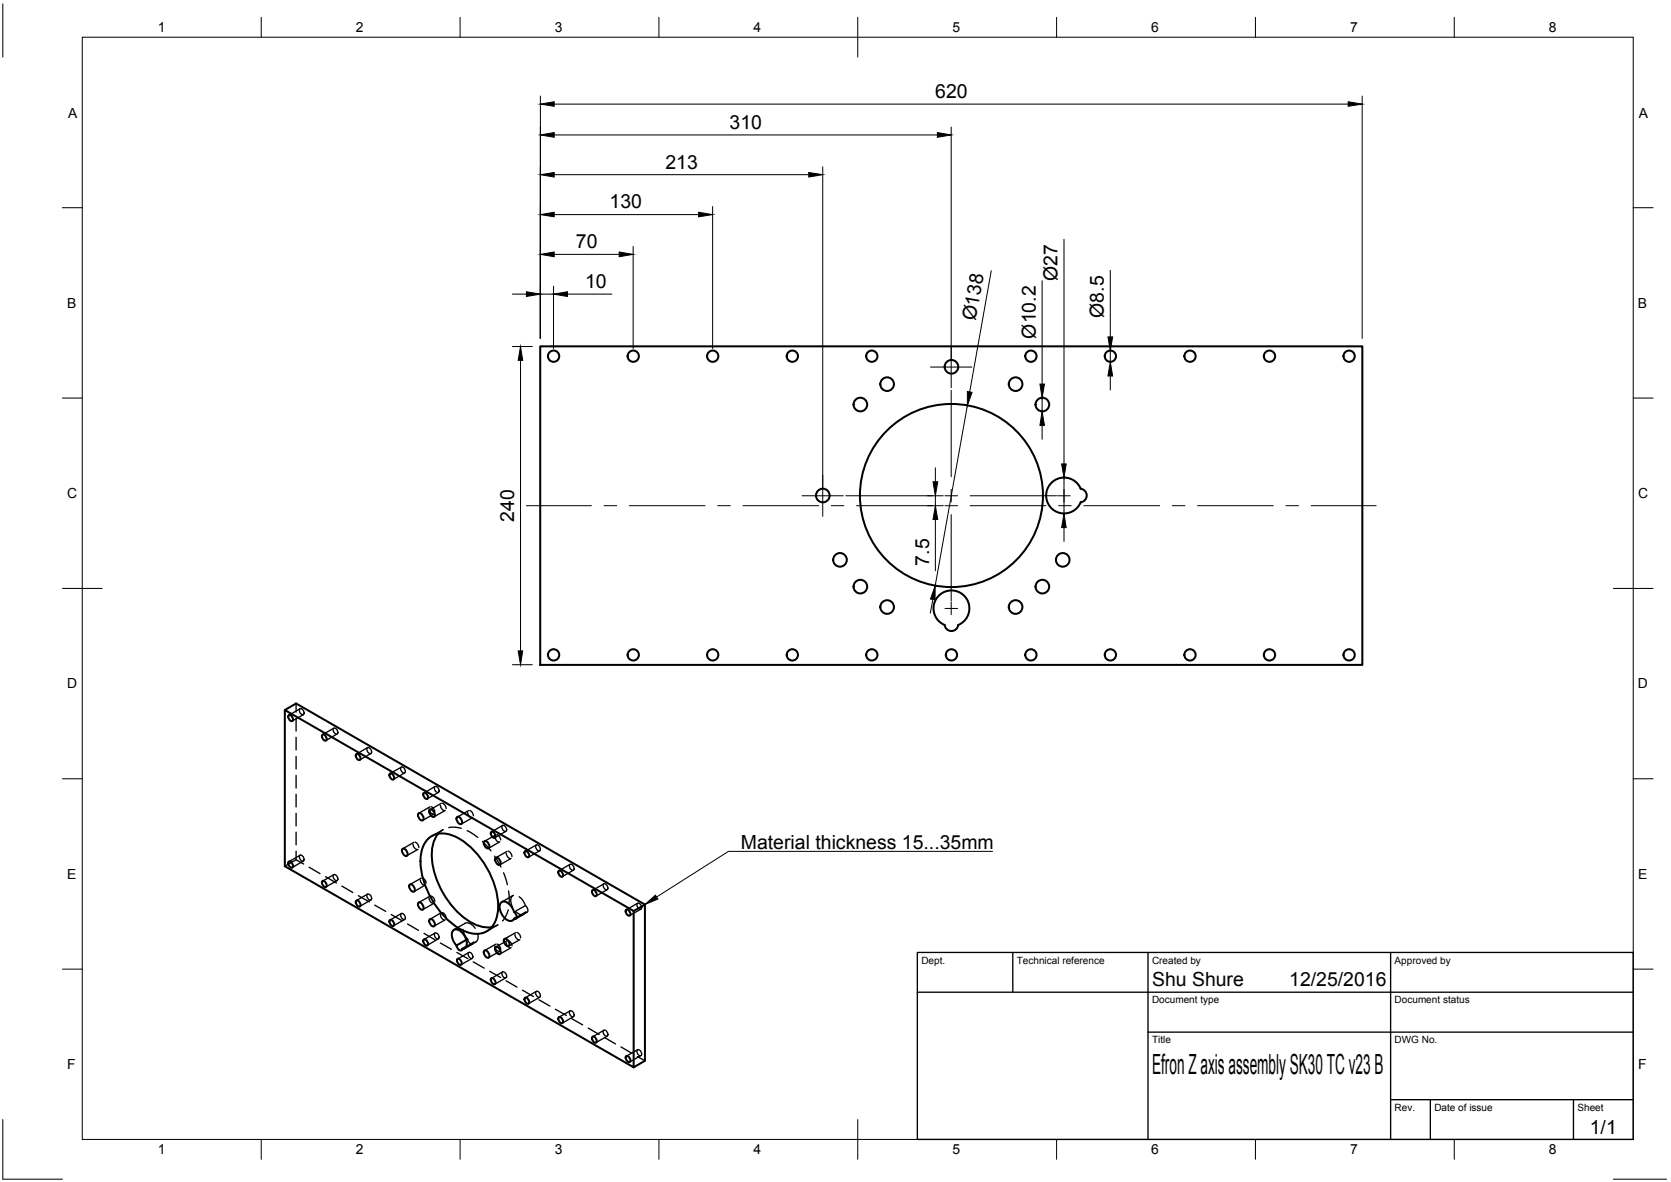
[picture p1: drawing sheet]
<svg xmlns="http://www.w3.org/2000/svg" width="420mm" height="297mm" viewBox="0 0 420 297" stroke-linecap="round" stroke-linejoin="round" font-family="sans-serif">
<!-- layer: Visible -->
<g fill="none" stroke="#000" stroke-width=".51">
<path d="M135.8 87h206.7v80.1h-206.7zM271.7 122.8a1.71 1.71 0 0 1 1.5 1.7 1.71 1.71 0 0 1-1.5 1.7M271.7 122.8a4.5 4.5 0 0 0-6.9-1.9 4.5 4.5 0 0 0 0 7.2 4.5 4.5 0 0 0 6.9-1.9M240.9 157.1a4.5 4.5 0 0 0 1.9-6.9 4.5 4.5 0 0 0-7.2 0 4.5 4.5 0 0 0 1.9 6.9M240.9 157a1.71 1.71 0 0 1-1.7 1.6 1.71 1.71 0 0 1-1.7-1.6M71.6 178.4l87.7 50.5v39.3l-87.7-50.5zM71.6 178.4l2.9-1.6 87.7 50.5v39.3l-2.9 1.6M72.6 179.7a1.02 1.02 0 0 1 .9 1.5 1.02 1.02 0 0 1-.9-1.5zM81.1 184.6a1.02 1.02 0 0 1 .9 1.5 1.02 1.02 0 0 1-.9-1.5zM89.6 189.5a1.02 1.02 0 0 1 .9 1.5 1.02 1.02 0 0 1-.9-1.5zM98.1 194.4a1.02 1.02 0 0 1 .9 1.5 1.02 1.02 0 0 1-.9-1.5zM106.6 199.3a1.02 1.02 0 0 1 .9 1.5 1.02 1.02 0 0 1-.9-1.5z"/>
<path d="M72.6 216.5a1.02 1.02 0 0 1 .9 1.5 1.02 1.02 0 0 1-.9-1.5zM101.3 213.3a1.23 1.23 0 0 1 1 1.8 1.23 1.23 0 0 1-1-1.8zM105.3 204.4a1.23 1.23 0 0 1 1 1.8 1.23 1.23 0 0 1-1-1.8zM107.5 211a5.6 5.6 0 0 1 6.8-.9 20.9 20.9 0 0 1 10.9 19 5.5 5.5 0 0 1-6.2 5.5 15.2 15.2 0 0 1-9.6-7.2 18.5 18.5 0 0 1-3.4-13.6l.4-1.1zM108.1 203.5a1.23 1.23 0 0 1 1.1 1.8 1.23 1.23 0 0 1-1.1-1.8zM110.2 209.5a10 10 0 0 0-1.3 8.4 21 21 0 0 0 10.9 14.6 7.1 7.1 0 0 0 3.9 .5M115 205.3a1.23 1.23 0 0 1 1 1.8 1.23 1.23 0 0 1-1-1.8zM121.8 211.4a1.23 1.23 0 0 1 1.1 1.8 1.23 1.23 0 0 1-1.1-1.8zM123.6 209a1.02 1.02 0 0 1 .8 1.5 1.02 1.02 0 0 1-.8-1.5zM124.7 215.5a1.23 1.23 0 0 1 1 1.8 1.23 1.23 0 0 1-1-1.8zM132 213.9a1.02 1.02 0 0 1 .9 1.5 1.02 1.02 0 0 1-.9-1.5zM140.5 218.8a1.02 1.02 0 0 1 .9 1.5 1.02 1.02 0 0 1-.9-1.5z"/>
<path d="M81.1 221.4a1.02 1.02 0 0 1 .9 1.5 1.02 1.02 0 0 1-.9-1.5zM89.6 226.3a1.02 1.02 0 0 1 .9 1.5 1.02 1.02 0 0 1-.9-1.5zM98.1 231.2a1.02 1.02 0 0 1 .9 1.5 1.02 1.02 0 0 1-.9-1.5zM103.1 222.3a1.23 1.23 0 0 1 1 1.8 1.23 1.23 0 0 1-1-1.8zM105.3 226.8a1.23 1.23 0 0 1 1 1.8 1.23 1.23 0 0 1-1-1.8zM106.6 236.1a1.02 1.02 0 0 1 .9 1.5 1.02 1.02 0 0 1-.9-1.5zM108.1 231a1.23 1.23 0 0 1 1.1 1.8 1.23 1.23 0 0 1-1.1-1.8zM114 233.8a1.73 1.73 0 0 1 2.3 .7 2.92 2.92 0 0 1 .6 3.8l-.7 .1-.2 .4a1.28 1.28 0 0 1-1.2-1.2 3.1 3.1 0 0 1-.8-3.8zM117.2 237.9l-1 .6M117.2 236.2l-2.4 1.4M121.8 238.9a1.23 1.23 0 0 1 1.1 1.8 1.23 1.23 0 0 1-1.1-1.8zM124.7 238a1.23 1.23 0 0 1 1 1.8 1.23 1.23 0 0 1-1-1.8z"/>
<path d="M126 226.8a1.82 1.82 0 0 1 2.4 .8l1.3 2.1a.76 .76 0 0 1-.1 1.2h-.3a1.29 1.29 0 0 1-2.1 0 3.7 3.7 0 0 1-1.4-3.9zM126.9 235.9a1.23 1.23 0 0 1 1 1.8 1.23 1.23 0 0 1-1-1.8zM129.9 230.5l-.6 .4M149 223.7a1.02 1.02 0 0 1 .9 1.5 1.02 1.02 0 0 1-.9-1.5zM157.5 228.6a1.02 1.02 0 0 1 .8 1.5 1.02 1.02 0 0 1-.8-1.5zM162.2 227.3l-2.9 1.6M115.1 241a1.02 1.02 0 0 1 .8 1.5 1.02 1.02 0 0 1-.8-1.5zM123.6 245.8a1.02 1.02 0 0 1 .8 1.5 1.02 1.02 0 0 1-.8-1.5zM132 250.7a1.02 1.02 0 0 1 .9 1.5 1.02 1.02 0 0 1-.9-1.5zM140.5 255.6a1.02 1.02 0 0 1 .9 1.5 1.02 1.02 0 0 1-.9-1.5zM149 260.5a1.02 1.02 0 0 1 .9 1.5 1.02 1.02 0 0 1-.9-1.5zM157.5 265.4a1.02 1.02 0 0 1 .8 1.5 1.02 1.02 0 0 1-.8-1.5z"/>
<circle cx="139.2" cy="89.5" r="1.42"/>
<circle cx="159.2" cy="89.5" r="1.42"/>
<circle cx="179.2" cy="89.5" r="1.42"/>
<circle cx="199.2" cy="89.5" r="1.42"/>
<circle cx="219.2" cy="89.5" r="1.42"/>
<circle cx="223.1" cy="96.5" r="1.71"/>
<circle cx="239.2" cy="92.2" r="1.71"/>
<circle cx="255.4" cy="96.5" r="1.71"/>
<circle cx="259.2" cy="89.5" r="1.42"/>
<circle cx="279.2" cy="89.5" r="1.42"/>
<circle cx="299.2" cy="89.5" r="1.42"/>
<circle cx="319.2" cy="89.5" r="1.42"/>
<circle cx="339.2" cy="89.5" r="1.42"/>
<circle cx="216.3" cy="101.7" r="1.71"/>
<circle cx="262.1" cy="101.7" r="1.71"/>
<circle cx="206.9" cy="124.5" r="1.71"/>
<circle cx="239.2" cy="124.5" r="23"/>
<circle cx="211.2" cy="140.7" r="1.71"/>
<circle cx="216.3" cy="147.4" r="1.71"/>
<circle cx="223.1" cy="152.5" r="1.71"/>
<circle cx="255.4" cy="152.5" r="1.71"/>
<circle cx="262.1" cy="147.4" r="1.71"/>
<circle cx="267.2" cy="140.7" r="1.71"/>
<circle cx="139.2" cy="164.6" r="1.42"/>
<circle cx="159.2" cy="164.6" r="1.42"/>
<circle cx="179.2" cy="164.6" r="1.42"/>
<circle cx="199.2" cy="164.6" r="1.42"/>
<circle cx="219.2" cy="164.6" r="1.42"/>
<circle cx="239.2" cy="164.6" r="1.42"/>
<circle cx="259.2" cy="164.6" r="1.42"/>
<circle cx="279.2" cy="164.6" r="1.42"/>
<circle cx="299.2" cy="164.6" r="1.42"/>
<circle cx="319.2" cy="164.6" r="1.42"/>
<circle cx="339.2" cy="164.6" r="1.42"/>
</g>
<!-- layer: Hidden -->
<g fill="none" stroke="#000" stroke-width=".34">
<path d="M74.5 176.8v2.1M75.4 178.1a.92 .92 0 0 1 .9 .5 .92 .92 0 0 1-.1 1l-.7-.4-.2-.6zM75.5 178.1l-2.9 1.6M76.3 179.6l-2.8 1.6M74.5 180.6v3.1M74.5 185.3v3.2M74.5 190.1v3.2M74.5 194.9v3.1M74.5 199.6v3.2M83.8 183.1a.86 .86 0 0 1 1 .4 .86 .86 0 0 1-.1 1l-.6-.2-.2-.4zM83.9 183l-2.8 1.6M84.8 184.4l-2.9 1.7"/>
<path d="M92.4 187.9a.92 .92 0 0 1 .9 .5 .92 .92 0 0 1-.1 1l-.5-.1-.3-.4-.2-.6zM92.4 187.9l-2.8 1.6M93.3 189.4l-2.8 1.6M100.8 192.9a.86 .86 0 0 1 1 .3 .86 .86 0 0 1-.1 1.1l-.6-.2-.2-.4zM100.9 192.8l-2.8 1.6M101.8 194.2l-2.9 1.7M109.3 197.7a.92 .92 0 0 1 1 .5 .92 .92 0 0 1-.1 1l-.5-.1-.3-.4-.2-.6zM109.4 197.7l-2.8 1.6M110.2 199.1l-2.8 1.6M74.5 216.1l-2.9 1.6M74.5 204.4v3.2M74.5 209.1v3.2"/>
<path d="M74.5 213.9v2.2M74.5 216.1l1.9 1M75.4 214.9a.93 .93 0 0 1 .9 .5 .93 .93 0 0 1-.1 1h-.3l-.5-.6-.1-.5zM75.5 214.9l-2.9 1.6M76.3 216.4l-2.8 1.6M77.7 217.9l2.8 1.6M83.8 219.9a.89 .89 0 0 1 1.1 1.1 .58 .58 0 0 1-.6 .2 .58 .58 0 0 1-.4-.5zM83.9 219.8l-2.8 1.6M103.9 212.1l.1 .7 .8 .7M104.1 211.7l-2.9 1.6M104.4 211.6l.6 .5 .3 .9M105.1 213.4l-2.8 1.7"/>
<path d="M107.9 203.2l.3 1 .6 .4M108.1 202.8l-2.8 1.6M108.4 202.7l.1 .1a1.4 1.4 0 0 1 .8 1.2M109.1 204.6l-2.8 1.6M110.1 209.6l1.3-1.1-2.8 1.6M110.7 202.4l.1 .2a1.25 1.25 0 0 0 .9 1.1M110.9 201.9l-2.8 1.6M111.2 201.8l.1 .1a1.4 1.4 0 0 1 .9 1.3M112 203.7l-2.9 1.6M112.8 208a6.2 6.2 0 0 1 3.2 .2M117.5 208.7l2.6 1.7M117.6 204.2v.2a1.38 1.38 0 0 0 .9 1.1"/>
<path d="M117.8 203.7l-2.8 1.7M118.1 203.7l.6 .5 .3 .8M118.8 205.5l-2.8 1.6M121.3 211.5l2.1 2.3M124.4 215.1l1.6 2.8M124.4 210.3l.1 .2a1.25 1.25 0 0 0 .9 1.1M124.7 209.8l-2.9 1.6M125 209.8l.6 .4 .3 .9M125.7 211.5l-2.9 1.7M126.3 207.5a.92 .92 0 0 1 .9 .4 .92 .92 0 0 1 0 1.1l-.5-.2-.3-.3-.2-.6zM126.4 207.4l-2.8 1.7M126.6 219.3l1 3"/>
<path d="M127.2 208.9l-2.8 1.6M127.3 214.4l.2 .8 .7 .5M127.5 214l-2.8 1.6M127.8 213.9l.6 .5 .3 .9M128.5 215.7l-2.8 1.6M134.7 212.4a.86 .86 0 0 1 1 .4 .86 .86 0 0 1-.1 1l-.5-.2-.3-.4zM134.9 212.3l-2.9 1.7M135.7 213.8l-2.8 1.6M143.3 217.3a.92 .92 0 0 1 .9 .4 .92 .92 0 0 1-.1 1l-.4-.1-.3-.3-.2-.6zM143.3 217.2l-2.8 1.7M144.2 218.7l-2.8 1.6M81.9 220.3l2.7 1.6"/>
<path d="M84.8 221.3l-2.9 1.6M86 222.7l2.7 1.6M90.1 225.1l2.8 1.6M92.4 224.7a.93 .93 0 0 1 .9 .5 .93 .93 0 0 1-.1 1l-.5-.1-.3-.5-.2-.5zM92.4 224.7l-2.8 1.6M93.3 226.1l-2.8 1.7M94.2 227.5l2.8 1.5M98.4 229.8l2.7 1.6M100.8 229.7a.89 .89 0 0 1 1.1 1.1 .58 .58 0 0 1-.6 .2 .58 .58 0 0 1-.4-.5zM100.9 229.6l-2.8 1.6M101.8 231.1l-2.9 1.6M102.5 232.2l2.7 1.6"/>
<path d="M105.7 221.1l.2 .8 .7 .6M105.9 220.7l-2.8 1.6M106.2 220.6l.8 .7 .1 .7M106.6 234.6l2.8 1.6M106.9 222.4l-2.8 1.7M107.9 225.7l.3 .9 .6 .4M108.1 225.2l-2.8 1.6M108.4 225.2h.1a1.4 1.4 0 0 1 .8 1.3M109.1 227l-2.8 1.6M109.3 234.5a.93 .93 0 0 1 .9 .4 .93 .93 0 0 1 0 1.1l-.5-.2-.4-.4-.1-.5zM109.4 234.5l-2.8 1.6M110.2 235.9l-2.8 1.7"/>
<path d="M110.7 229.8l.2 .7 .8 .7M110.7 237l2.8 1.5M110.9 229.4l-2.8 1.6M111.2 229.3l.7 .5 .3 .9M112 231.1l-2.9 1.6M114.9 239.4l2.7 1.5M116.4 233.6l.3 1.1 .9 1.3M116.9 232.1a2.16 2.16 0 0 1 2.6 1.2M117 232l-2.9 1.6M117.6 236a1.03 1.03 0 0 0 1.3 1.1l.1-.3M117.6 236l-.4 .2M117.8 239.5a.86 .86 0 0 1 .9 .2 .86 .86 0 0 1 .2 .9 .58 .58 0 0 1-.7 .2 .58 .58 0 0 1-.4-.6z"/>
<path d="M117.9 239.4l-2.9 1.6M118.8 237.2l-2.8 1.6M119 236.8l-1.8 1.1M119.7 236.7l-2.9 1.6M120.1 234.7a1.38 1.38 0 0 1-1.1 2.1M124.4 237.7l.1 .3a1.25 1.25 0 0 0 .9 1.1M124.7 237.3l-2.9 1.6M125 237.2l.6 .5 .3 .9M125.2 232.5l-1.6 .5M125.2 232.4l-2.8 1.7M125.7 239.1l-2.9 1.6M127.3 236.9l.2 .7 .7 .6"/>
<path d="M127.5 236.4l-2.8 1.6M127.8 236.3l.6 .5 .3 .9M127.8 228.6a6.1 6.1 0 0 1-1.4 2.8M127.9 223.9l.1 3.2M128.5 238.2l-2.8 1.6M129 225l-2.9 1.7M129.1 225a2.1 2.1 0 0 0-.3 2.9M129.5 234.8l.2 .8 .7 .6M129.7 234.4l-2.8 1.6M129.8 229.2a1.33 1.33 0 0 0 2.3 0M130 234.3l.7 .7 .2 .7M130.5 225.3l.9 .9 .7 1.4 .4 .4a.73 .73 0 0 1 .3 .7 .73 .73 0 0 1-.6 .6l-.1-.1"/>
<path d="M130.7 236.1l-2.8 1.6M131.7 229.7l-2.9 1.7M132.1 227.6l-2.8 1.6M132.1 229.2l-2.2 1.3M132.5 229.2l-2.8 1.7M151.7 222.2a.86 .86 0 0 1 1 .4 .86 .86 0 0 1-.1 1h-.3l-.5-.6zM151.8 222.1l-2.8 1.6M152.7 223.6l-2.9 1.6M160.3 227a.85 .85 0 0 1 .9 .5 .85 .85 0 0 1-.2 1l-.4-.1-.3-.5-.2-.4zM160.3 227l-2.8 1.6M161.1 228.5l-2.8 1.6M118.7 240.8l-2.8 1.6"/>
<path d="M119 241.7l2.7 1.6M123.1 244.1l2.8 1.6M126.3 244.3a.93 .93 0 0 1 .9 .4 .93 .93 0 0 1 0 1l-.5-.1-.4-.4-.1-.5zM126.4 244.3l-2.8 1.6M127.2 245.7l-2.8 1.7M127.2 246.5l2.8 1.6M131.4 248.8l2.7 1.6M134.7 249.3a.86 .86 0 0 1 1 .1 .86 .86 0 0 1 .2 1 .58 .58 0 0 1-.7 .2 .58 .58 0 0 1-.4-.6zM134.9 249.1l-2.9 1.7M135.5 251.2l2.7 1.6M135.7 250.6l-2.8 1.6M139.6 253.6l2.8 1.6"/>
<path d="M143.3 254a.93 .93 0 0 1 .9 .5 .93 .93 0 0 1-.1 1l-.4-.1-.4-.5-.1-.4zM143.3 254l-2.8 1.7M143.7 256l2.8 1.6M144.2 255.5l-2.8 1.6M147.9 258.4l2.8 1.6M151.7 259a.86 .86 0 0 1 .9 .2 .86 .86 0 0 1 .3 .9 .58 .58 0 0 1-.7 .3 .58 .58 0 0 1-.4-.6zM151.8 258.9l-2.8 1.7M152 260.7l2.8 1.6M152.7 260.4l-2.9 1.6M156.2 263.1l2.7 1.6M160.3 263.8a.93 .93 0 0 1 .9 .5 .93 .93 0 0 1-.1 1l-.5-.1-.3-.5-.2-.5zM160.3 265.5l1.9 1.1"/>
<path d="M160.3 263.8l-2.8 1.6M161.1 265.3l-2.8 1.6"/>
</g>
<!-- layer: Border -->
<g fill="none" stroke="#000" stroke-width=".25">
<path d="M.7 1v13.4M20.7 9.4h390v276.9h-390zM65.7 4.4v5M115.7 4.4v5M165.7 4.4v5M215.7 4.4v10M265.7 4.4v5M315.7 4.4v5M365.7 4.4v5M15.7 52.2h5M410.7 52.2h5M15.7 100h5"/>
<path d="M410.7 100h5M15.7 147.9h10M405.7 147.9h10M15.7 195.7h5M410.7 195.7h5M15.7 243.5h5M410.7 243.5h5M.7 281.3v15h15M65.7 286.3v5M115.7 286.3v5M165.7 286.3v5M215.7 281.3v10"/>
<path d="M265.7 286.3v5M315.7 286.3v5M365.7 286.3v5M405.7 296.3h13.3"/>
</g>
<!-- layer: TitleBlock -->
<path d="M230.7 239.4h180v46.9h-180zM254.7 239.4v9.9M288.7 239.4v46.9M349.7 239.4v46.9M230.7 249.3h180M288.7 259.4h122M349.7 276.4h61M359.6 276.4v9.9M395.6 276.4v9.9" fill="none" stroke="#000" stroke-width=".34"/>
<!-- layer: Center Lines -->
<g fill="none" stroke="#000" stroke-width=".25">
<path d="M234 92.2h10.4M239.2 87v10.5M239.2 98.1v21.7M206.9 119.4v10.4M132.4 127.1h16.3M151.9 127.1h3.2M158.2 127.1h19.1M180.5 127.1h3.1M186.8 127.1h19.1M201.7 124.6h10.3M209 127.1h3.2M212.7 124.6h21.7"/>
<path d="M215.4 127.1h19M237.6 124.6h3.2M237.6 127.1h3.2M239.2 123v3.2M239.2 129.3v21.7M244 124.6h21.7M244 127.1h19M265.9 124.6h3.2M266.2 127.1h3.2M267.5 123v3.2M272.5 127.1h19.1M294.8 127.1h3.1"/>
<path d="M301.1 127.1h19.1M323.3 127.1h3.2M329.7 127.1h16.3M237.6 152.9h3.2M239.2 151.3v3.2"/>
</g>
<!-- layer: Dimensions -->
<g fill="none" stroke="#000" stroke-width=".25">
<path d="M135.9 24.1v60.9M139.3 26.2h199.7M139.3 33.9h96.4M239.2 31.9v58.4M342.5 24.1v60.9M139.3 53.9h36.4M139.3 43.9h64.1M179.2 51.9v35.7M206.9 41.9v80.7M128.8 73.9h3.6M135.9 73.9h3.3M139.2 71.9v15.7"/>
<path d="M139.3 63.9h16.4M142.7 73.9h11.2M159.2 61.9v25.7M249.2 68l-5.4 30.5M262 70.5v26M267.5 60.1v56.5M279.2 67.9v16.8M128.8 87.1h5M130.9 90.6v73M262 100v3.4M279.2 88.1v2.9M279.2 94.5v3.5"/>
<path d="M235.2 117.6v3.5M243.2 101.9l-8.1 45.3M262 106.9v3.5M233.2 124.6h4M233.2 127.1h4M235.2 124.6v2.5M235.2 130.6v12.8M267.5 120.1v9M267.5 132.6v3.5M234.6 150.7l-.7 3.4M128.8 167h5"/>
</g>
<g fill="#000" stroke="#000" stroke-width=".25">
<path d="M135.9 26.2l3.4-.6v1.1zM135.9 33.9l3.4-.6v1.2zM235.7 33.3l3.5 .6-3.5 .6zM339 25.6l3.5 .6-3.5 .5zM135.9 53.9l3.4-.6v1.2zM135.9 43.9l3.4-.6v1.2zM175.7 53.3l3.5 .6-3.5 .6zM203.4 43.3l3.5 .6-3.5 .6zM132.4 73.3l3.5 .6-3.5 .6zM135.9 63.9l3.4-.6v1.2zM139.2 73.9l3.5-.6v1.2zM155.7 63.3l3.5 .6-3.5 .6z"/>
<path d="M130.9 87.1l.5 3.5h-1.1zM243.2 98.4l1.2 .2-1.2 3.3zM261.5 96.5h1.1l-.6 3.5zM279.2 91l.6 3.5h-1.2zM278.6 84.7h1.2l-.6 3.4zM262 103.4l.6 3.5h-1.1zM266.9 116.6h1.2l-.6 3.5zM234.6 121.1h1.2l-.6 3.5zM235.2 127.1l.6 3.5h-1.2zM267.5 129.1l.6 3.5h-1.2zM235.1 147.2v3.5l-1.1-.2zM130.3 163.6h1.1l-.5 3.4z"/>
</g>
<!-- layer: Annotations -->
<path d="M162.1 227.3l2.7-2.3 .6 .9z" fill="#000" stroke="#000" stroke-width=".25"/>
<path d="M249.6 214h-66.4l-18.1 11.4" fill="none" stroke="#000" stroke-width=".25"/>
<text font-size="7" x="289.7" y="269.9">Efron Z axis assembly SK30 TC v23 B</text>
<g font-size="4.9">
<text x="235.1" y="24.6">620</text>
<text x="183.5" y="32.3">310</text>
<text x="167.3" y="42.4">213</text>
<text x="153.3" y="52.4">130</text>
<text x="144.8" y="62.4">70</text>
<text x="265.9" y="70.7" transform="rotate(-90 265.9 70.7)">Ø27</text>
<text x="147.1" y="72.3">10</text>
<text x="245.3" y="80.8" transform="rotate(-80 245.3 80.8)">Ø138</text>
<text x="277.5" y="79.8" transform="rotate(-90 277.5 79.8)">Ø8.5</text>
<text x="260.4" y="85.1" transform="rotate(-90 260.4 85.1)">Ø10.2</text>
<text x="129.3" y="131.1" transform="rotate(-90 129.3 131.1)">240</text>
<text x="233.6" y="142.2" transform="rotate(-90 233.6 142.2)">7.5</text>
<text x="186.3" y="213.2">Material thickness 15...35mm</text>
<text x="289.7" y="247.9">Shu Shure</text>
<text x="324.2" y="247.9">12/25/2016</text>
<text x="399.7" y="285">1/1</text>
</g>
<g font-size="3.5">
<text x="39.7" y="8.1">1</text>
<text x="89.5" y="8.1">2</text>
<text x="139.5" y="8.1">3</text>
<text x="189.4" y="8.1">4</text>
<text x="239.5" y="8.1">5</text>
<text x="289.4" y="8.1">6</text>
<text x="339.5" y="8.1">7</text>
<text x="389.5" y="8.1">8</text>
<text x="17.1" y="29.5">A</text>
<text x="412.1" y="29.5">A</text>
<text x="16.9" y="77.3">B</text>
<text x="411.8" y="77.3">B</text>
<text x="16.9" y="125.2">C</text>
<text x="411.9" y="125.2">C</text>
<text x="16.9" y="173">D</text>
<text x="411.8" y="173">D</text>
<text x="16.9" y="220.9">E</text>
<text x="411.9" y="220.9">E</text>
<text x="16.9" y="268.7">F</text>
<text x="411.9" y="268.7">F</text>
<text x="39.7" y="290.1">1</text>
<text x="89.5" y="290.1">2</text>
<text x="139.5" y="290.1">3</text>
<text x="189.4" y="290.1">4</text>
<text x="239.5" y="290.1">5</text>
<text x="289.4" y="290.1">6</text>
<text x="339.5" y="290.1">7</text>
<text x="389.5" y="290.1">8</text>
</g>
<g font-size="2.5">
<text x="231.7" y="242.1">Dept.</text>
<text x="255.7" y="242.1">Technical reference</text>
<text x="289.7" y="242.1">Created by</text>
<text x="350.7" y="242.1">Approved by</text>
<text x="289.7" y="252.1">Document type</text>
<text x="350.7" y="252.1">Document status</text>
<text x="289.7" y="262.2">Title</text>
<text x="350.7" y="262.2">DWG No.</text>
<text x="350.7" y="279.1">Rev.</text>
<text x="360.7" y="279.1">Date of issue</text>
<text x="396.6" y="279.1">Sheet</text>
</g>
</svg>
